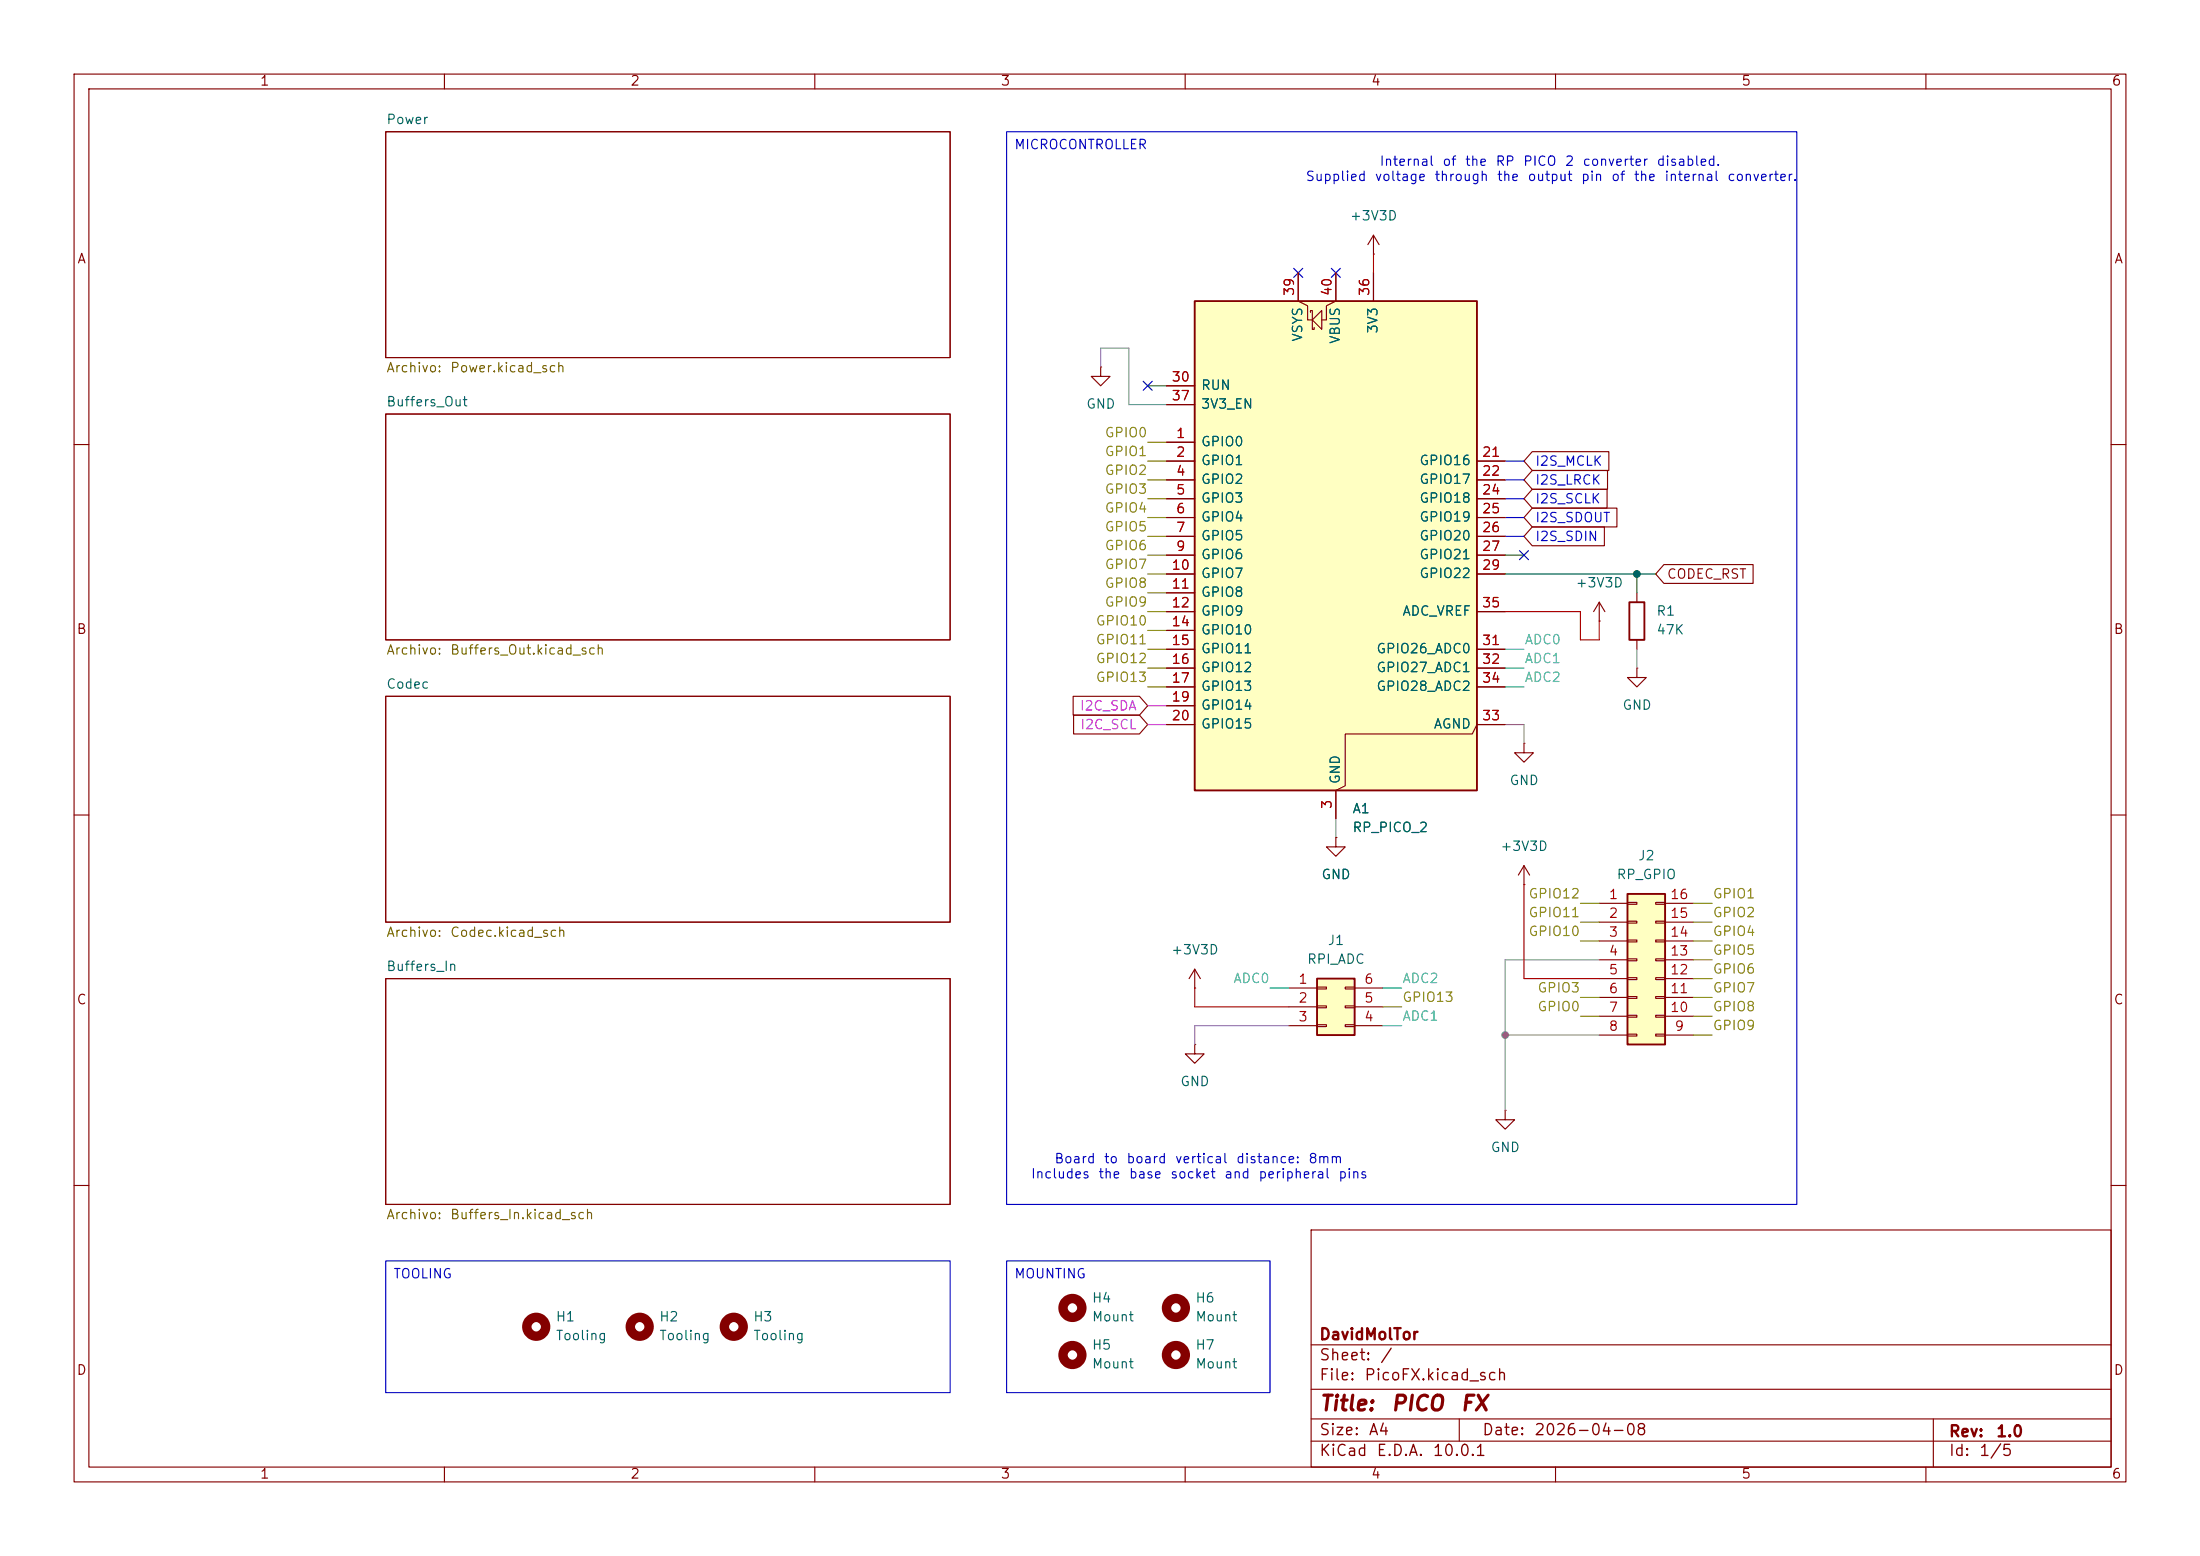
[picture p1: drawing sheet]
<svg xmlns="http://www.w3.org/2000/svg" width="297mm" height="210mm" viewBox="0 0 297 210" stroke-linecap="round" stroke-linejoin="round" font-family="sans-serif">
<g fill="none" stroke="#840000" stroke-width=".15">
<path d="M10 10h277v190h-277zM12 12h273v186h-273zM52.1 17.8h76.2v30.5h-76.2zM60 10v2M110 10v2M160 10v2M210 10v2M260 10v2M185.4 34.3h.1M185.4 31.8l-.7 1.2M185.4 31.8l.8 1.2M185.4 31.8v2.5"/>
<path d="M52.1 55.9h76.2v30.5h-76.2zM10 60h2M285 60h2M52.1 94h76.2v30.5h-76.2zM10 110h2M285 110h2M52.1 132.1h76.2v30.5h-76.2zM10 160h2M177 166h108v32h-108zM285 160h2M60 198v2M110 198v2"/>
<path d="M160 198v2M177 194.5h108M177 191.5h108M177 187.5h108M177 181.5h108M197 191.5v3M210 198v2M260 198v2M261 191.5v6.5"/>
</g>
<g fill="none" stroke="#840000" stroke-width="1.3">
<circle cx="86.4" cy="179.1" r="1.27"/>
<circle cx="99.1" cy="179.1" r="1.27"/>
<circle cx="144.8" cy="176.5" r="1.27"/>
<circle cx="144.8" cy="182.9" r="1.27"/>
</g>
<path d="M161.3 40.6h38.1v66.1h-38.1z" fill="#ffffc2"/>
<path d="M161.3 40.6h38.1v66.1h-38.1zM220 81.3h2v5.1h-2z" fill="none" stroke="#840000" stroke-width=".25"/>
<g fill="none" stroke="#840000" stroke-width=".15">
<path d="M175.3 36.8v3.8l1.2 .7v1.9h.7M180.3 36.8v3.8l-1.2 .7v1.9h-.7M185.4 36.8v3.8M157.5 59.7h3.8M157.5 52.1h3.8M157.5 54.6h3.8M176.9 42.2v-.3h.3v2.6h.2v-.3M177.2 43.2l1.2-1.3v2.6zM157.5 62.2h3.8M157.5 64.8h3.8M157.5 67.3h3.8M157.5 69.9h3.8"/>
<path d="M157.5 72.4h3.8M157.5 74.9h3.8M157.5 77.5h3.8M199.4 62.2h3.8M199.4 64.8h3.8M199.4 67.3h3.8M199.4 69.9h3.8M199.4 72.4h3.8M199.4 74.9h3.8M199.4 77.5h3.8M157.5 80h3.8M157.5 82.6h3.8"/>
<path d="M157.5 85.1h3.8M157.5 87.6h3.8M157.5 90.2h3.8M157.5 92.7h3.8M157.5 95.3h3.8M157.5 97.8h3.8M199.4 82.6h3.8M199.4 87.6h3.8M199.4 90.2h3.8M199.4 92.7h3.8M203.2 97.8h-3.8l-.6 1.3h-17.2v6.9l-1.3 .7v3.8M221 90.2v1.2h1.2l-1.2 1.3-1.3-1.3h1.3"/>
<path d="M221 90.2h.1M221 80v1.3M221 86.4v1.2M180.3 113v1.3h1.3l-1.3 1.3-1.2-1.3h1.2M180.3 113h.1M205.7 100.3v1.3h1.3l-1.3 1.3-1.2-1.3h1.2M205.7 100.3h.1M161.3 133.4h.1M161.3 130.8l.8 1.3M161.3 130.8l-.8 1.3M161.3 130.8v2.6M161.3 141v1.2h1.3l-1.3 1.3-1.3-1.3h1.3"/>
<path d="M161.3 141h.1"/>
</g>
<circle cx="72.4" cy="179.1" r="1.27" fill="none" stroke="#840000" stroke-width="1.3"/>
<path d="M177.8 132.1h5.1v7.6h-5.1z" fill="#ffffc2"/>
<path d="M177.8 132.1h5.1v7.6h-5.1z" fill="none" stroke="#840000" stroke-width=".25"/>
<g fill="none" stroke="#840000" stroke-width=".15">
<path d="M205.7 119.4h.1M205.7 116.8l.8 1.3M205.7 116.8l-.7 1.3M205.7 116.8v2.6M174 133.4h3.8M174 135.9h3.8M174 138.4h3.8M177.8 133.2h1.3v.3h-1.3zM177.8 135.8h1.3v.2h-1.3zM177.8 138.3h1.3v.3h-1.3zM181.6 133.2h1.3v.3h-1.3zM181.6 135.8h1.3v.2h-1.3z"/>
<path d="M181.6 138.3h1.3v.3h-1.3zM182.9 133.4h3.8M182.9 135.9h3.8M182.9 138.4h3.8"/>
</g>
<path d="M219.7 120.7h5.1v20.3h-5.1z" fill="#ffffc2"/>
<path d="M219.7 120.7h5.1v20.3h-5.1z" fill="none" stroke="#840000" stroke-width=".25"/>
<g fill="none" stroke="#840000" stroke-width=".15">
<path d="M175.3 36.8v3.8M180.3 36.8v3.8M185.4 36.8v3.8M148.6 49.5v1.3h1.3l-1.3 1.3-1.3-1.3h1.3M148.6 49.5h.1M157.5 59.7h3.8M157.5 52.1h3.8M157.5 54.6h3.8M157.5 62.2h3.8M157.5 64.8h3.8M157.5 67.3h3.8M157.5 69.9h3.8"/>
<path d="M157.5 72.4h3.8M157.5 74.9h3.8M157.5 77.5h3.8M199.4 62.2h3.8M199.4 64.8h3.8M199.4 67.3h3.8M199.4 69.9h3.8M199.4 72.4h3.8M199.4 74.9h3.8M199.4 77.5h3.8M206.9 66h10.1v2.6h-10.1l-1.2-1.3zM206.9 68.6h11.4v2.5h-11.4l-1.2-1.2z"/>
<path d="M206.9 71.1h9.7v2.6h-9.7l-1.2-1.3zM206.9 63.5h10.1v2.5h-10.1l-1.2-1.2zM206.9 61h10.3v2.5h-10.3l-1.2-1.3zM224.6 76.2h12.1v2.5h-12.1l-1.1-1.2zM144.9 94h8.9l1.1 1.3-1.1 1.2h-8.9zM144.9 96.5h8.9l1.1 1.3-1.1 1.3h-8.9zM157.5 80h3.8M157.5 82.6h3.8M157.5 85.1h3.8M157.5 87.6h3.8M157.5 90.2h3.8M157.5 92.7h3.8"/>
<path d="M157.5 95.3h3.8M157.5 97.8h3.8M199.4 82.6h3.8M199.4 87.6h3.8M199.4 90.2h3.8M199.4 92.7h3.8M199.4 97.8h3.8M215.9 83.8h.1M215.9 81.3l.8 1.3M215.9 81.3l-.8 1.3M215.9 81.3v2.5M180.3 113h.1"/>
<path d="M180.3 106.7v3.8M215.9 121.9h3.8M215.9 124.5h3.8M215.9 127h3.8M215.9 129.5h3.8M215.9 132.1h3.8M215.9 134.6h3.8M215.9 137.2h3.8M215.9 139.7h3.8M219.7 121.8h1.3v.2h-1.3zM219.7 124.3h1.3v.3h-1.3zM219.7 126.9h1.3v.2h-1.3z"/>
<path d="M219.7 129.4h1.3v.3h-1.3zM219.7 132h1.3v.2h-1.3zM219.7 134.5h1.3v.2h-1.3zM219.7 137h1.3v.3h-1.3zM219.7 139.6h1.3v.2h-1.3zM223.5 121.8h1.3v.2h-1.3zM223.5 124.3h1.3v.3h-1.3zM223.5 126.9h1.3v.2h-1.3zM223.5 129.4h1.3v.3h-1.3zM223.5 132h1.3v.2h-1.3zM223.5 134.5h1.3v.2h-1.3zM223.5 137h1.3v.3h-1.3z"/>
<path d="M223.5 139.6h1.3v.2h-1.3zM224.8 121.9h3.8M224.8 124.5h3.8M224.8 127h3.8M224.8 129.5h3.8M224.8 132.1h3.8M224.8 134.6h3.8M224.8 137.2h3.8M224.8 139.7h3.8M203.2 149.9v1.2h-1.3l1.3 1.3 1.3-1.3h-1.3M203.2 149.9h.1"/>
</g>
<g fill="none" stroke="#840000" stroke-width="1.3">
<circle cx="158.7" cy="176.5" r="1.27"/>
<circle cx="158.7" cy="182.9" r="1.27"/>
</g>
<path d="M135.9 17.8h106.7v144.8h-106.7zM203.2 62.2h2.5M203.2 64.8h2.5M203.2 67.3h2.5M203.2 72.4h2.5M203.2 69.9h2.5M52.1 170.2h76.2v17.8h-76.2zM135.9 170.2h35.5v17.8h-35.5z" fill="none" stroke="#0000c2" stroke-width=".15"/>
<g fill="none" stroke="#848400" stroke-width=".15">
<path d="M154.9 59.7h2.6M154.9 72.4h2.6M154.9 67.3h2.6M154.9 64.8h2.6M154.9 69.9h2.6M154.9 62.2h2.6M154.9 77.5h2.6M154.9 74.9h2.6M154.9 90.2h2.6M154.9 80h2.6M154.9 85.1h2.6M154.9 87.6h2.6"/>
<path d="M154.9 92.7h2.6M154.9 82.6h2.6M186.7 135.9h2.5M213.4 124.5h2.5M213.4 121.9h2.5M213.4 137.2h2.5M213.4 134.6h2.5M213.4 127h2.5M228.6 124.5h2.5M228.6 121.9h2.5M228.6 137.2h2.5M228.6 132.1h2.5"/>
<path d="M228.6 129.5h2.5M228.6 139.7h2.5M228.6 134.6h2.5M228.6 127h2.5"/>
</g>
<path d="M148.6 49.5v-2.5h3.8v7.6h5.1M203.2 97.8h2.5v2.5M221 87.6v2.6M180.3 110.5v2.5M174 138.4h-12.7v2.6M203.2 139.7h12.7M215.9 129.5h-12.7v20.4" fill="none" stroke="#848484" stroke-width=".15"/>
<path d="M154.9 52.1h2.6M203.2 77.5h20.3M203.2 74.9h2.5M221 77.5v2.5" fill="none" stroke="#009600" stroke-width=".15"/>
<path d="M185.4 34.3v2.5M203.2 82.6h10.2v3.8h2.5v-2.6M205.7 119.4v12.7h10.2M161.3 133.4v2.5h12.7" fill="none" stroke="#c20000" stroke-width=".15"/>
<path d="M203.2 87.6h2.5M203.2 92.7h2.5M203.2 90.2h2.5M171.4 133.4h2.6M186.7 133.4h2.5M186.7 138.4h2.5" fill="none" stroke="#00c2c2" stroke-width=".15"/>
<path d="M154.9 97.8h2.6M154.9 95.3h2.6" fill="none" stroke="#c200c2" stroke-width=".15"/>
<path d="M174.7 36.2l1.2 1.2M175.9 36.2l-1.2 1.2M179.7 36.2l1.2 1.2M180.9 36.2l-1.2 1.2M154.3 51.5l1.2 1.2M155.5 51.5l-1.2 1.2M205.1 74.3l1.2 1.2M206.3 74.3l-1.2 1.2" fill="none" stroke="#000084" stroke-width=".15"/>
<circle cx="203.2" cy="139.7" r=".46" fill="#848484" stroke="#848484" stroke-width=".14"/>
<circle cx="221" cy="77.5" r=".46" fill="#009600" stroke="#009600" stroke-width=".14"/>
<g font-size="2" fill="#840000">
<text x="178" y="190.9">Title:</text>
<text x="187.7" y="190.9">PICO</text>
<text x="197" y="190.9">FX</text>
</g>
<g font-size="1.5" fill="#840000">
<text x="178" y="184">Sheet:</text>
<text x="178" y="181.2">DavidMolTor</text>
<text x="186.2" y="184">/</text>
<text x="178" y="186.7">File:</text>
<text x="184.1" y="186.7">PicoFX.kicad_sch</text>
<text x="178" y="196.9">KiCad</text>
<text x="178" y="194.1">Size:</text>
<text x="184.7" y="194.1">A4</text>
<text x="185.7" y="196.9">E.D.A.</text>
<text x="193.3" y="196.9">10.0.1</text>
<text x="200" y="194.1">Date:</text>
<text x="207" y="194.1">2026-04-08</text>
<text x="263" y="194.3">Rev:</text>
<text x="263" y="196.9">Id:</text>
<text x="267.1" y="196.9">1/5</text>
<text x="269.4" y="194.3">1.0</text>
</g>
<g font-size="1.3" fill="#840000">
<text x="35" y="11.9">1</text>
<text x="85" y="11.9">2</text>
<text x="135" y="11.9">3</text>
<text x="185" y="11.9">4</text>
<text x="235" y="11.9">5</text>
<text x="285" y="11.9">6</text>
<text x="10.3" y="35.9">A</text>
<text x="285.3" y="35.9">A</text>
<text x="224.9" y="78.4">CODEC_RST</text>
<text x="10.3" y="85.9">B</text>
<text x="285.3" y="85.9">B</text>
<text x="10.3" y="135.9">C</text>
<text x="285.3" y="135.9">C</text>
<text x="10.3" y="185.9">D</text>
<text x="285.3" y="185.9">D</text>
<text x="35" y="199.9">1</text>
<text x="85" y="199.9">2</text>
<text x="135" y="199.9">3</text>
<text x="185" y="199.9">4</text>
<text x="235" y="199.9">5</text>
<text x="285" y="199.9">6</text>
</g>
<g font-size="1.3" fill="#006464">
<text x="52.1" y="17.1">Power</text>
<text x="182.1" y="30.1">+3V3D</text>
<text x="176.1" y="46.2" transform="rotate(-90 176.1 46.2)">VSYS</text>
<text x="181.2" y="46.5" transform="rotate(-90 181.2 46.5)">VBUS</text>
<text x="186.3" y="45.1" transform="rotate(-90 186.3 45.1)">3V3</text>
<text x="162.1" y="52.9">RUN</text>
<text x="52.1" y="55.2">Buffers_Out</text>
<text x="146.6" y="55.5">GND</text>
<text x="162.1" y="55.5">3V3_EN</text>
<text x="162.1" y="60.6">GPIO0</text>
<text x="162.1" y="63.1">GPIO1</text>
<text x="162.1" y="65.6">GPIO2</text>
<text x="191.5" y="63.1">GPIO16</text>
<text x="191.5" y="65.6">GPIO17</text>
<text x="162.1" y="68.2">GPIO3</text>
<text x="162.1" y="70.7">GPIO4</text>
<text x="191.5" y="68.2">GPIO18</text>
<text x="191.5" y="70.7">GPIO19</text>
<text x="162.1" y="73.3">GPIO5</text>
<text x="162.1" y="75.8">GPIO6</text>
<text x="191.5" y="73.3">GPIO20</text>
<text x="191.5" y="75.8">GPIO21</text>
<text x="162.1" y="78.3">GPIO7</text>
<text x="162.1" y="80.9">GPIO8</text>
<text x="162.1" y="83.4">GPIO9</text>
<text x="189.2" y="83.4">ADC_VREF</text>
<text x="191.5" y="78.3">GPIO22</text>
<text x="212.6" y="79.6">+3V3D</text>
<text x="223.5" y="83.4">R1</text>
<text x="162.1" y="86">GPIO10</text>
<text x="162.1" y="88.5">GPIO11</text>
<text x="185.7" y="88.5">GPIO26_ADC0</text>
<text x="223.5" y="86">47K</text>
<text x="52.1" y="93.3">Codec</text>
<text x="162.1" y="91">GPIO12</text>
<text x="162.1" y="93.6">GPIO13</text>
<text x="185.7" y="91">GPIO27_ADC1</text>
<text x="185.7" y="93.6">GPIO28_ADC2</text>
<text x="162.1" y="96.1">GPIO14</text>
<text x="162.1" y="98.7">GPIO15</text>
<text x="193.5" y="98.7">AGND</text>
<text x="218.9" y="96.1">GND</text>
<text x="181.2" y="105.9" transform="rotate(-90 181.2 105.9)">GND</text>
<text x="203.7" y="106.3">GND</text>
<text x="182.5" y="110.1">A1</text>
<text x="182.5" y="112.6">RP_PICO_2</text>
<text x="178.3" y="119">GND</text>
<text x="202.5" y="115.2">+3V3D</text>
<text x="218.2" y="119">RP_GPIO</text>
<text x="221.1" y="116.4">J2</text>
<text x="52.1" y="131.4">Buffers_In</text>
<text x="158" y="129.1">+3V3D</text>
<text x="176.4" y="130.4">RPI_ADC</text>
<text x="179.1" y="127.9">J1</text>
<text x="159.3" y="146.9">GND</text>
<text x="201.2" y="155.8">GND</text>
<text x="74.9" y="178.7">H1</text>
<text x="88.9" y="178.7">H2</text>
<text x="101.6" y="178.7">H3</text>
<text x="147.3" y="178.7">Mount</text>
<text x="147.3" y="176.1">H4</text>
<text x="161.3" y="178.7">Mount</text>
<text x="161.3" y="176.1">H6</text>
<text x="74.9" y="181.2">Tooling</text>
<text x="88.9" y="181.2">Tooling</text>
<text x="101.6" y="181.2">Tooling</text>
<text x="147.3" y="185">Mount</text>
<text x="147.3" y="182.5">H5</text>
<text x="161.3" y="185">Mount</text>
<text x="161.3" y="182.5">H7</text>
</g>
<g font-size="1.3" fill="#0000c2">
<text x="136.8" y="20.5">MICROCONTROLLER</text>
<text x="186.1" y="22.7">Internal</text>
<text x="194.6" y="22.7">of</text>
<text x="197.7" y="22.7">the</text>
<text x="201.8" y="22.7">RP</text>
<text x="205.5" y="22.7">PICO</text>
<text x="211.2" y="22.7">2</text>
<text x="213.6" y="22.7">converter</text>
<text x="223.6" y="22.7">disabled.</text>
<text x="176.2" y="24.7">Supplied</text>
<text x="185.5" y="24.7">voltage</text>
<text x="193.6" y="24.7">through</text>
<text x="202" y="24.7">the</text>
<text x="206.1" y="24.7">output</text>
<text x="213.3" y="24.7">pin</text>
<text x="217.4" y="24.7">of</text>
<text x="220.5" y="24.7">the</text>
<text x="224.6" y="24.7">internal</text>
<text x="233.1" y="24.7">converter.</text>
<text x="207.2" y="65.7">I2S_LRCK</text>
<text x="207.2" y="63.2">I2S_MCLK</text>
<text x="207.2" y="68.3">I2S_SCLK</text>
<text x="207.2" y="70.8">I2S_SDOUT</text>
<text x="207.2" y="73.3">I2S_SDIN</text>
<text x="139.1" y="159.4">Includes</text>
<text x="142.3" y="157.3">Board</text>
<text x="148.2" y="159.4">the</text>
<text x="148.9" y="157.3">to</text>
<text x="152" y="157.3">board</text>
<text x="152.3" y="159.4">base</text>
<text x="157.9" y="159.4">socket</text>
<text x="158.5" y="157.3">vertical</text>
<text x="165.2" y="159.4">and</text>
<text x="166.8" y="157.3">distance:</text>
<text x="169.8" y="159.4">peripheral</text>
<text x="176.5" y="157.3">8mm</text>
<text x="180.6" y="159.4">pins</text>
<text x="53" y="172.9">TOOLING</text>
<text x="136.8" y="172.9">MOUNTING</text>
</g>
<g font-size="1.3" fill="#a90000">
<text x="175" y="40" transform="rotate(-90 175 40)">39</text>
<text x="180.1" y="40" transform="rotate(-90 180.1 40)">40</text>
<text x="185.2" y="40" transform="rotate(-90 185.2 40)">36</text>
<text x="158.1" y="51.8">30</text>
<text x="158.1" y="54.4">37</text>
<text x="158.7" y="59.4">1</text>
<text x="158.7" y="62">2</text>
<text x="158.7" y="64.5">4</text>
<text x="200" y="62">21</text>
<text x="200" y="64.5">22</text>
<text x="158.7" y="67.1">5</text>
<text x="158.7" y="69.6">6</text>
<text x="200" y="67.1">24</text>
<text x="200" y="69.6">25</text>
<text x="158.1" y="77.2">10</text>
<text x="158.7" y="72.1">7</text>
<text x="158.7" y="74.7">9</text>
<text x="200" y="72.1">26</text>
<text x="200" y="74.7">27</text>
<text x="200" y="77.2">29</text>
<text x="158.1" y="79.8">11</text>
<text x="158.1" y="82.3">12</text>
<text x="200" y="82.3">35</text>
<text x="158.1" y="84.8">14</text>
<text x="158.1" y="87.4">15</text>
<text x="158.1" y="89.9">16</text>
<text x="200" y="87.4">31</text>
<text x="200" y="89.9">32</text>
<text x="158.1" y="92.5">17</text>
<text x="158.1" y="95">19</text>
<text x="200" y="92.5">34</text>
<text x="158.1" y="97.5">20</text>
<text x="200" y="97.5">33</text>
<text x="180.1" y="109.3" transform="rotate(-90 180.1 109.3)">3</text>
<text x="217.1" y="121.7">1</text>
<text x="217.1" y="124.2">2</text>
<text x="225.4" y="124.2">15</text>
<text x="225.4" y="121.7">16</text>
<text x="217.1" y="126.7">3</text>
<text x="217.1" y="129.3">4</text>
<text x="217.1" y="131.8">5</text>
<text x="225.4" y="131.8">12</text>
<text x="225.4" y="129.3">13</text>
<text x="225.4" y="126.7">14</text>
<text x="175.2" y="133.1">1</text>
<text x="175.2" y="135.6">2</text>
<text x="184.1" y="135.6">5</text>
<text x="184.1" y="133.1">6</text>
<text x="217.1" y="134.4">6</text>
<text x="217.1" y="136.9">7</text>
<text x="225.4" y="136.9">10</text>
<text x="225.4" y="134.4">11</text>
<text x="175.2" y="138.2">3</text>
<text x="184.1" y="138.2">4</text>
<text x="217.1" y="139.4">8</text>
<text x="226" y="139.4">9</text>
</g>
<g font-size="1.3" fill="#725600">
<text x="52.1" y="50.6">Archivo:</text>
<text x="60.7" y="50.6">Power.kicad_sch</text>
<text x="52.1" y="88.7">Archivo:</text>
<text x="60.7" y="88.7">Buffers_Out.kicad_sch</text>
<text x="52.1" y="126.8">Archivo:</text>
<text x="60.7" y="126.8">Codec.kicad_sch</text>
<text x="52.1" y="164.9">Archivo:</text>
<text x="60.7" y="164.9">Buffers_In.kicad_sch</text>
</g>
<g font-size="1.3" fill="#848400">
<text x="149.1" y="59.3">GPIO0</text>
<text x="149.1" y="61.9">GPIO1</text>
<text x="149.1" y="64.4">GPIO2</text>
<text x="149.1" y="67">GPIO3</text>
<text x="149.1" y="69.5">GPIO4</text>
<text x="149.1" y="77.1">GPIO7</text>
<text x="149.1" y="74.6">GPIO6</text>
<text x="149.1" y="72">GPIO5</text>
<text x="149.1" y="79.7">GPIO8</text>
<text x="149.1" y="82.2">GPIO9</text>
<text x="147.8" y="87.3">GPIO11</text>
<text x="147.8" y="84.7">GPIO10</text>
<text x="147.8" y="89.8">GPIO12</text>
<text x="147.8" y="92.4">GPIO13</text>
<text x="206.3" y="121.6">GPIO12</text>
<text x="206.3" y="124.1">GPIO11</text>
<text x="231.1" y="124.1">GPIO2</text>
<text x="231.1" y="121.6">GPIO1</text>
<text x="206.3" y="126.7">GPIO10</text>
<text x="231.1" y="131.7">GPIO6</text>
<text x="231.1" y="129.2">GPIO5</text>
<text x="231.1" y="126.7">GPIO4</text>
<text x="189.2" y="135.5">GPIO13</text>
<text x="207.5" y="134.3">GPIO3</text>
<text x="207.5" y="136.8">GPIO0</text>
<text x="231.1" y="136.8">GPIO8</text>
<text x="231.1" y="134.3">GPIO7</text>
<text x="231.1" y="139.4">GPIO9</text>
</g>
<g font-size="1.3" fill="#00c2c2">
<text x="205.7" y="87.3">ADC0</text>
<text x="205.7" y="89.8">ADC1</text>
<text x="205.7" y="92.4">ADC2</text>
<text x="166.4" y="133">ADC0</text>
<text x="189.2" y="133">ADC2</text>
<text x="189.2" y="138.1">ADC1</text>
</g>
<g font-size="1.3" fill="#c200c2">
<text x="145.7" y="96.2">I2C_SDA</text>
<text x="145.7" y="98.7">I2C_SCL</text>
</g>
</svg>
